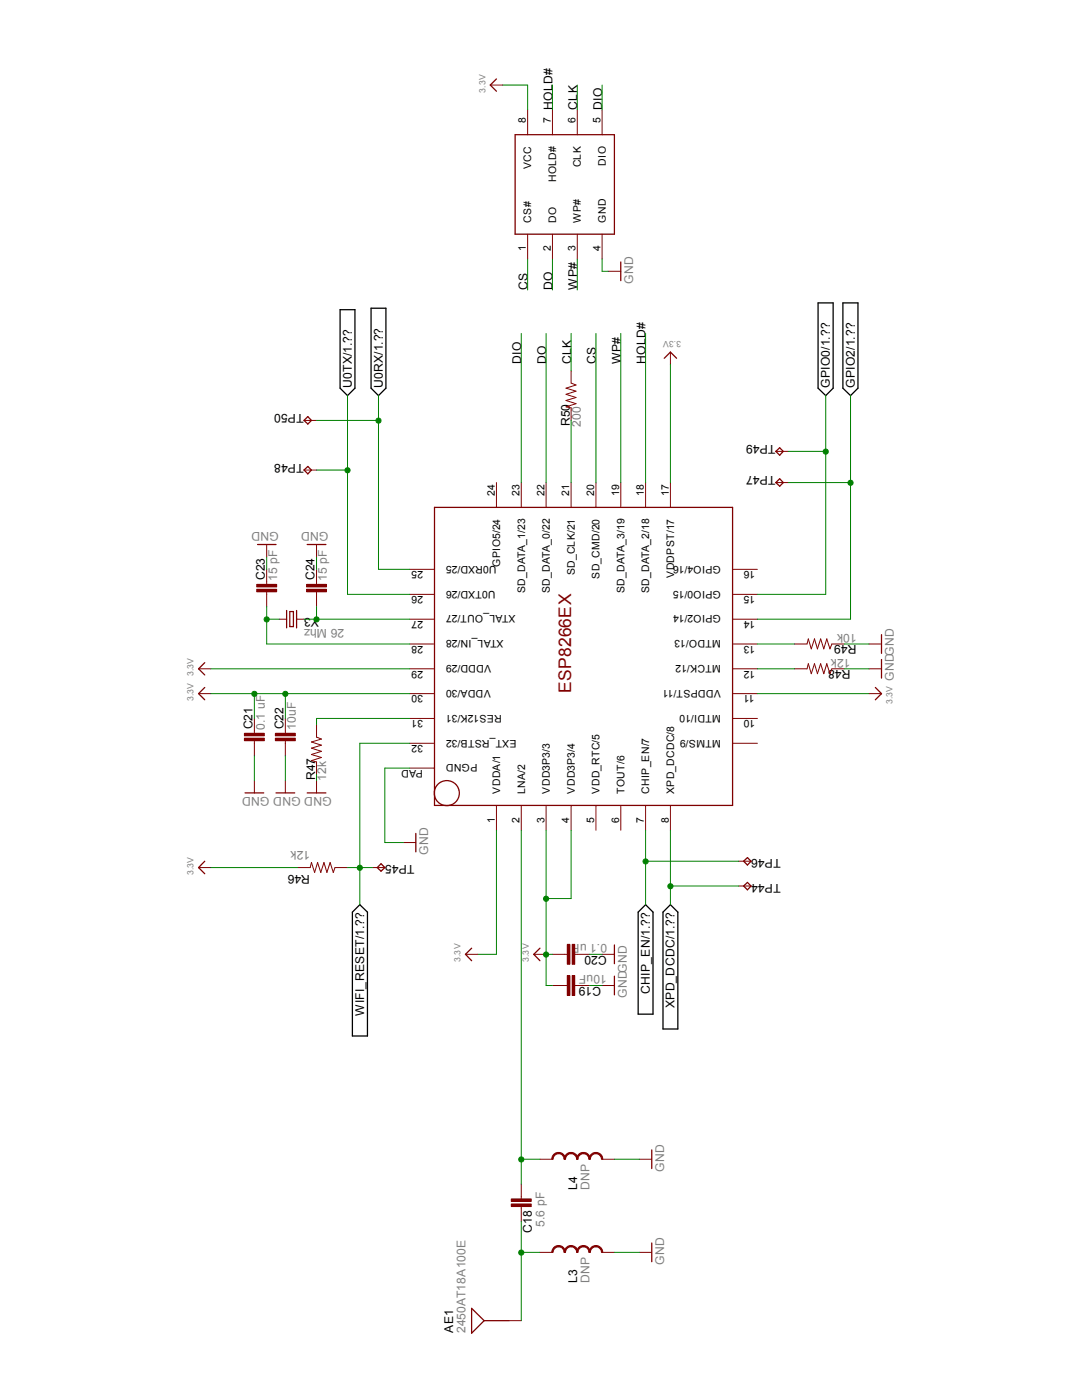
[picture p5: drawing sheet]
<svg xmlns="http://www.w3.org/2000/svg" width="216mm" height="279mm" viewBox="0 0 216 279" stroke-linecap="round" stroke-linejoin="round" font-family="sans-serif">
<path d="M67.9 61.8h2.9v15.7l-1.5 1.5-1.4-1.5zM74 61.5h3v16l-1.5 1.5-1.5-1.5zM163.2 60.5h3v17l-1.4 1.5-1.6-1.5zM168.2 60.5h3v17l-1.5 1.5-1.5-1.5zM71.8 180.6l1.5 1.4v24.8h-3v-24.8zM128.8 180.6l1.5 1.4v20.4h-3v-20.4zM133.8 180.6l1.5 1.4v23.4h-3v-23.4z" fill="none" stroke="#000" stroke-width=".25"/>
<path d="M94.1 261.1l2.5 2.5-2.5 2.5zM96.6 263.6h5" fill="none" stroke="#800000" stroke-width=".25"/>
<path d="M158.5 133.5h2.5l.3-1 .6 2 .6-2 .6 2 .6-2 .7 2 .6-2 .6 2 .4-1h2.4M63.2 144.6v2.5l.9 .4-2 .6 2 .6-2 .6 2 .6-2 .7 2 .6-2 .6 1.1 .3v2.4M101.6 263.6h2.4" fill="none" stroke="#800000" stroke-width=".2"/>
<path d="M102 239.3h4v.5h-4z" fill-rule="evenodd" fill="#800000"/>
<path d="M102 239.3h4v.5h-4z" fill="none" stroke="#800000" stroke-width=".2"/>
<path d="M102 240.3h4v.5h-4z" fill-rule="evenodd" fill="#800000"/>
<path d="M104 236.3v3M102 240.3h4v.5h-4zM104 240.8v3" fill="none" stroke="#800000" stroke-width=".2"/>
<path d="M51.2 116.6h4v.5h-4z" fill-rule="evenodd" fill="#800000"/>
<path d="M51.2 116.6h4v.5h-4z" fill="none" stroke="#800000" stroke-width=".2"/>
<path d="M51.2 117.6h4v.5h-4z" fill-rule="evenodd" fill="#800000"/>
<path d="M51.2 117.6h4v.5h-4zM53.2 113.6v3M53.2 118.1v3" fill="none" stroke="#800000" stroke-width=".2"/>
<path d="M61.2 116.6h4v.5h-4z" fill-rule="evenodd" fill="#800000"/>
<path d="M61.2 116.6h4v.5h-4z" fill="none" stroke="#800000" stroke-width=".2"/>
<path d="M61.2 117.6h4v.5h-4z" fill-rule="evenodd" fill="#800000"/>
<g fill="none" stroke="#800000" stroke-width=".2">
<path d="M105.3 21.9v5M110.2 21.9v5M115.2 21.9v5M120.1 21.9v5M105.3 46.7v5M110.2 46.7v5M115.2 46.7v5M120.1 46.7v5M121.4 54.1h2.5M53.2 108.7v2.5M61.2 117.6h4v.5h-4zM63.2 113.6v3"/>
<path d="M63.2 118.1v3M55.7 123.6h1.5M59.2 123.6h1.5M63.2 155.8v2.4"/>
</g>
<path d="M102.8 26.9h19.8v19.8h-19.8zM123.9 52.3v3.7M51.4 108.7h3.7M57.2 121.8v3.5M57.8 122h.7v3.1h-.7zM59.2 121.8v3.5M61.3 158.2h3.7" fill="none" stroke="#800000" stroke-width=".25"/>
<path d="M110.5 249l.8-.4h.2v.2a1.12 1.12 0 0 0-1.1 1.1h-.3v-.2z" fill-rule="evenodd" fill="#800000"/>
<path d="M110.5 249l.8-.4h.2v.2a1.12 1.12 0 0 0-1.1 1.1h-.3v-.2z" fill="none" stroke="#800000" stroke-width=".2"/>
<path d="M111.5 248.6a1.3 1.3 0 0 1 1.3 1.3h-.2a1.12 1.12 0 0 0-1.1-1.1z" fill-rule="evenodd" fill="#800000"/>
<path d="M111.5 248.6a1.3 1.3 0 0 1 1.3 1.3h-.2a1.12 1.12 0 0 0-1.1-1.1z" fill="none" stroke="#800000" stroke-width=".2"/>
<path d="M113 249l.7-.4h.3v.2a1.12 1.12 0 0 0-1.2 1.1h-.2v-.2z" fill-rule="evenodd" fill="#800000"/>
<path d="M113 249l.7-.4h.3v.2a1.12 1.12 0 0 0-1.2 1.1h-.2v-.2z" fill="none" stroke="#800000" stroke-width=".2"/>
<path d="M114 248.6a1.3 1.3 0 0 1 1.3 1.3h-.2a1.12 1.12 0 0 0-1.1-1.1z" fill-rule="evenodd" fill="#800000"/>
<path d="M114 248.6a1.3 1.3 0 0 1 1.3 1.3h-.2a1.12 1.12 0 0 0-1.1-1.1z" fill="none" stroke="#800000" stroke-width=".2"/>
<path d="M115.4 249l.8-.4h.2v.2a1.12 1.12 0 0 0-1.1 1.1h-.2v-.2z" fill-rule="evenodd" fill="#800000"/>
<path d="M115.4 249l.8-.4h.2v.2a1.12 1.12 0 0 0-1.1 1.1h-.2v-.2z" fill="none" stroke="#800000" stroke-width=".2"/>
<path d="M116.4 248.6a1.3 1.3 0 0 1 1.4 1.3h-.3a1.12 1.12 0 0 0-1.1-1.1z" fill-rule="evenodd" fill="#800000"/>
<path d="M116.4 248.6a1.3 1.3 0 0 1 1.4 1.3h-.3a1.12 1.12 0 0 0-1.1-1.1z" fill="none" stroke="#800000" stroke-width=".2"/>
<path d="M117.9 249l.8-.4h.2v.2a1.12 1.12 0 0 0-1.1 1.1h-.3v-.2z" fill-rule="evenodd" fill="#800000"/>
<path d="M117.9 249l.8-.4h.2v.2a1.12 1.12 0 0 0-1.1 1.1h-.3v-.2z" fill="none" stroke="#800000" stroke-width=".2"/>
<path d="M118.9 248.6a1.3 1.3 0 0 1 1.4 1.3h-.3a1.12 1.12 0 0 0-1.1-1.1z" fill-rule="evenodd" fill="#800000"/>
<path d="M107.7 249.9h2.5M118.9 248.6a1.3 1.3 0 0 1 1.4 1.3h-.3a1.12 1.12 0 0 0-1.1-1.1zM120.1 249.9h2.5" fill="none" stroke="#800000" stroke-width=".2"/>
<path d="M110.5 230.4l.8-.4h.2v.3a1.12 1.12 0 0 0-1.1 1.1h-.3v-.3z" fill-rule="evenodd" fill="#800000"/>
<path d="M110.5 230.4l.8-.4h.2v.3a1.12 1.12 0 0 0-1.1 1.1h-.3v-.3z" fill="none" stroke="#800000" stroke-width=".2"/>
<path d="M111.5 230a1.3 1.3 0 0 1 1.3 1.4h-.2a1.12 1.12 0 0 0-1.1-1.1z" fill-rule="evenodd" fill="#800000"/>
<path d="M111.5 230a1.3 1.3 0 0 1 1.3 1.4h-.2a1.12 1.12 0 0 0-1.1-1.1z" fill="none" stroke="#800000" stroke-width=".2"/>
<path d="M113 230.4l.7-.4h.3v.3a1.12 1.12 0 0 0-1.2 1.1h-.2v-.3z" fill-rule="evenodd" fill="#800000"/>
<path d="M113 230.4l.7-.4h.3v.3a1.12 1.12 0 0 0-1.2 1.1h-.2v-.3z" fill="none" stroke="#800000" stroke-width=".2"/>
<path d="M114 230a1.3 1.3 0 0 1 1.3 1.4h-.2a1.12 1.12 0 0 0-1.1-1.1z" fill-rule="evenodd" fill="#800000"/>
<path d="M114 230a1.3 1.3 0 0 1 1.3 1.4h-.2a1.12 1.12 0 0 0-1.1-1.1z" fill="none" stroke="#800000" stroke-width=".2"/>
<path d="M115.4 230.4l.8-.4h.2v.3a1.12 1.12 0 0 0-1.1 1.1h-.2v-.3z" fill-rule="evenodd" fill="#800000"/>
<path d="M115.4 230.4l.8-.4h.2v.3a1.12 1.12 0 0 0-1.1 1.1h-.2v-.3z" fill="none" stroke="#800000" stroke-width=".2"/>
<path d="M116.4 230a1.3 1.3 0 0 1 1.4 1.4h-.3a1.12 1.12 0 0 0-1.1-1.1z" fill-rule="evenodd" fill="#800000"/>
<path d="M116.4 230a1.3 1.3 0 0 1 1.4 1.4h-.3a1.12 1.12 0 0 0-1.1-1.1z" fill="none" stroke="#800000" stroke-width=".2"/>
<path d="M117.9 230.4l.8-.4h.2v.3a1.12 1.12 0 0 0-1.1 1.1h-.3v-.3z" fill-rule="evenodd" fill="#800000"/>
<path d="M117.9 230.4l.8-.4h.2v.3a1.12 1.12 0 0 0-1.1 1.1h-.3v-.3z" fill="none" stroke="#800000" stroke-width=".2"/>
<path d="M118.9 230a1.3 1.3 0 0 1 1.4 1.4h-.3a1.12 1.12 0 0 0-1.1-1.1z" fill-rule="evenodd" fill="#800000"/>
<g fill="none" stroke="#800000" stroke-width=".2">
<path d="M114 74v2.5l.9 .3-2 .7 2 .6-2 .6 2 .6-2 .6 2 .7-2 .6 1.1 .2v2.5M99.1 96.3v5M104 96.3v5M109 96.3v5M114 96.3v5M118.9 96.3v5M123.9 96.3v5M128.8 96.3v5M133.8 96.3v5M81.7 118.6h5M81.7 113.6h5M146.2 118.6h4.9"/>
<path d="M146.2 113.6h4.9M81.7 133.5h5M81.7 123.6h5M81.7 128.5h5M81.7 138.4h5M146.2 133.5h4.9M146.2 123.6h4.9M146.2 128.5h4.9M146.2 138.4h4.9M173.4 133.5h2.5M81.7 148.3h5M81.7 153.3h5"/>
<path d="M81.7 143.4h5M146.2 148.3h4.9M146.2 143.4h4.9M99.1 160.7v5M104 160.7v5M109 160.7v5M114 160.7v5M118.9 160.7v5M123.9 160.7v5M128.8 160.7v5M133.8 160.7v5M107.7 231.4h2.5"/>
<path d="M118.9 230a1.3 1.3 0 0 1 1.4 1.4h-.3a1.12 1.12 0 0 0-1.1-1.1zM120.1 231.4h2.5M127.6 231.4h2.4M127.6 249.9h2.4"/>
</g>
<g fill="none" stroke="#800000" stroke-width=".25">
<path d="M86.7 101.3h59.5v59.4h-59.5zM175.9 131.6v3.7M130 229.5v3.7M130 248.1v3.7"/>
<circle cx="89.1" cy="158.3" r="2.5"/>
</g>
<path d="M113.2 188.5h.5v3.9h-.5z" fill-rule="evenodd" fill="#800000"/>
<path d="M113.2 188.5h.5v3.9h-.5z" fill="none" stroke="#800000" stroke-width=".2"/>
<path d="M114.2 188.5h.5v3.9h-.5z" fill-rule="evenodd" fill="#800000"/>
<path d="M110.2 190.5h3M114.2 188.5h.5v3.9h-.5zM114.7 190.5h2.9" fill="none" stroke="#800000" stroke-width=".2"/>
<path d="M48.8 147.3h3.9v.5h-3.9z" fill-rule="evenodd" fill="#800000"/>
<path d="M48.8 147.3h3.9v.5h-3.9z" fill="none" stroke="#800000" stroke-width=".2"/>
<path d="M48.8 146.3h3.9v.6h-3.9z" fill-rule="evenodd" fill="#800000"/>
<g fill="none" stroke="#800000" stroke-width=".2">
<path d="M97.8 17h2.5M133.8 70.3v2.4M60.7 83.9h2.5M60.7 93.8h2.5M154.8 96.3h2.5M154.8 90.1h2.5M63.2 108.7v2.5M39.6 138.4h2.5M39.6 133.5h2.5M158.5 128.5h2.5l.3-1 .6 2 .6-2 .6 2 .6-2 .7 2 .6-2 .6 2 .4-1h2.4M173.4 128.5h2.5M173.4 138.4h2.5"/>
<path d="M48.8 146.3h3.9v.6h-3.9zM50.8 143.4v2.9M50.8 147.8v3M50.8 155.8v2.4M39.6 173.1h2.5M59.4 173.1h2.5l.2-1 .7 2 .6-2 .6 2 .6-2 .6 2 .7-2 .6 2 .3-1h2.5M74.3 173.1h2.5M80.5 168.1h2.5M147.4 176.8h2.5M147.4 171.9h2.5M92.9 190.5h2.5M106.5 190.5h2.5"/>
<path d="M120.1 190.5h2.5"/>
</g>
<g fill="none" stroke="#800000" stroke-width=".25">
<path d="M99.1 15.7l-1.3 1.3 1.3 1.2M132.5 71.5l1.3-1.2 1.2 1.2M60.7 93.8l.7-.7 .7 .7-.7 .8zM61.4 83.1l.7 .8-.7 .7-.7-.7zM154.8 90.1l.8-.7 .7 .7-.7 .7zM155.6 95.5l.7 .8-.7 .7-.8-.7zM61.3 108.7h3.7M40.9 137.2l-1.3 1.2 1.3 1.3M40.9 132.2l-1.3 1.3 1.3 1.2M174.7 137.2l1.2 1.2-1.2 1.3M175.9 126.7v3.7M48.9 158.2h3.7"/>
<path d="M40.9 171.9l-1.3 1.2 1.3 1.3M75.3 173.1l.7-.7 .8 .7-.8 .8zM83 166.3v3.7M148.4 176.8l.7-.7 .8 .7-.8 .8zM148.4 171.9l.7-.7 .8 .7-.8 .7zM94.1 189.2l-1.2 1.3 1.2 1.2M107.7 189.2l-1.2 1.3 1.2 1.2M122.6 188.6v3.7"/>
</g>
<path d="M54.9 147.3h4v.5h-4z" fill-rule="evenodd" fill="#800000"/>
<path d="M54.9 147.3h4v.5h-4z" fill="none" stroke="#800000" stroke-width=".2"/>
<path d="M54.9 146.3h4v.6h-4z" fill-rule="evenodd" fill="#800000"/>
<path d="M54.9 146.3h4v.6h-4zM56.9 143.4v2.9M56.9 147.8v3M56.9 155.8v2.4" fill="none" stroke="#800000" stroke-width=".2"/>
<path d="M55.1 158.2h3.7" fill="none" stroke="#800000" stroke-width=".25"/>
<path d="M114.2 194.7h.5v4h-.5z" fill-rule="evenodd" fill="#800000"/>
<path d="M114.2 194.7h.5v4h-.5z" fill="none" stroke="#800000" stroke-width=".2"/>
<path d="M113.2 194.7h.5v4h-.5z" fill-rule="evenodd" fill="#800000"/>
<path d="M110.2 196.7h3M113.2 194.7h.5v4h-.5zM114.7 196.7h2.9M120.1 196.7h2.5" fill="none" stroke="#800000" stroke-width=".2"/>
<path d="M122.6 194.8v3.7" fill="none" stroke="#800000" stroke-width=".25"/>
<path d="M110.2 17v4.9M105.3 51.7v6.2M118.9 66.5v29.8M128.8 66.5v29.8M114 83.9v12.4M104 165.7v65.7" fill="none" stroke="#008000" stroke-width=".2"/>
<circle cx="104" cy="231.4" r=".51" fill="#008000"/>
<g fill="none" stroke="#008000" stroke-width=".2">
<path d="M69.3 79v39.6h12.4M63.2 93.8h6.1M107.7 231.4h-3.7v4.9"/>
<circle cx="104" cy="231.4" r=".51"/>
</g>
<circle cx="69.3" cy="93.9" r=".51" fill="#008000"/>
<g fill="none" stroke="#008000" stroke-width=".2">
<path d="M60.7 123.6h21M63.2 121.1v2.5"/>
<circle cx="69.3" cy="93.9" r=".51"/>
</g>
<circle cx="63.2" cy="123.6" r=".51" fill="#008000"/>
<g fill="none" stroke="#008000" stroke-width=".2">
<path d="M53.2 121.1v7.4h28.5M53.2 123.6h2.5"/>
<circle cx="63.2" cy="123.6" r=".51"/>
</g>
<circle cx="53.2" cy="123.6" r=".51" fill="#008000"/>
<g fill="none" stroke="#008000" stroke-width=".2">
<path d="M104 243.8v6.1"/>
<circle cx="53.2" cy="123.6" r=".51"/>
</g>
<circle cx="104" cy="250" r=".51" fill="#008000"/>
<g fill="none" stroke="#008000" stroke-width=".2">
<path d="M169.7 79v44.6h-18.6M157.3 96.3h12.4M107.7 249.9h-3.7v13.7"/>
<circle cx="104" cy="250" r=".51"/>
</g>
<circle cx="169.7" cy="96.4" r=".51" fill="#008000"/>
<g fill="none" stroke="#008000" stroke-width=".2">
<path d="M120.1 51.7v2.4h1.3M53.2 111.2v2.4M63.2 111.2v2.4M151.1 133.5h7.4M168.4 133.5h5M168.4 128.5h5M50.8 150.8v5M56.9 150.8v5M63.2 154.5v1.3M81.7 153.3h-4.9v14.8h3.7M128.8 165.7v14.9M128.8 171.9h18.6"/>
<path d="M117.6 190.5h2.5M117.6 196.7h2.5M122.6 231.4h5M122.6 249.9h5"/>
<circle cx="169.7" cy="96.4" r=".51"/>
</g>
<circle cx="128.8" cy="171.9" r=".51" fill="#008000"/>
<g fill="none" stroke="#008000" stroke-width=".2">
<path d="M81.7 148.3h-9.9v24.8h-2.5"/>
<circle cx="128.8" cy="171.9" r=".51"/>
</g>
<circle cx="71.8" cy="173.2" r=".51" fill="#008000"/>
<g fill="none" stroke="#008000" stroke-width=".2">
<path d="M164.8 79v39.6h-13.7M157.3 90.1h7.5M74.3 173.1h-2.5v7.5"/>
<circle cx="71.8" cy="173.2" r=".51"/>
</g>
<circle cx="164.8" cy="90.1" r=".51" fill="#008000"/>
<g fill="none" stroke="#008000" stroke-width=".2">
<path d="M115.2 17v4.9M75.5 79v34.6h6.2M114 66.5v7.5M63.2 83.9h12.3M151.1 128.5h7.4"/>
<circle cx="164.8" cy="90.1" r=".51"/>
</g>
<circle cx="75.5" cy="83.9" r=".51" fill="#008000"/>
<g fill="none" stroke="#008000" stroke-width=".2">
<path d="M133.8 165.7v14.9M133.8 176.8h13.6"/>
<circle cx="75.5" cy="83.9" r=".51"/>
</g>
<circle cx="133.8" cy="176.9" r=".51" fill="#008000"/>
<g fill="none" stroke="#008000" stroke-width=".2">
<path d="M120.1 17v4.9M110.2 51.7v6.2M115.2 51.7v6.2M104 66.5v29.8M109 66.5v29.8M123.9 66.5v29.8M42.1 138.4h39.6M56.9 138.4v5M81.7 143.4h-18.5v1.2M42.1 173.1h17.3"/>
<circle cx="133.8" cy="176.9" r=".51"/>
</g>
<circle cx="56.9" cy="138.5" r=".51" fill="#008000"/>
<g fill="none" stroke="#008000" stroke-width=".2">
<path d="M50.8 138.4v5"/>
<circle cx="56.9" cy="138.5" r=".51"/>
</g>
<circle cx="50.8" cy="138.5" r=".51" fill="#008000"/>
<g fill="none" stroke="#008000" stroke-width=".2">
<path d="M100.3 17h5v4.9M133.8 72.7v23.6M42.1 133.5h39.6M151.1 138.4h22.3M109 190.5h1.2"/>
<circle cx="50.8" cy="138.5" r=".51"/>
</g>
<circle cx="109" cy="190.5" r=".51" fill="#008000"/>
<g fill="none" stroke="#008000" stroke-width=".2">
<path d="M109 165.7v24.8M114 165.7v13.6h-5"/>
<circle cx="109" cy="190.5" r=".51"/>
</g>
<circle cx="109" cy="179.4" r=".51" fill="#008000"/>
<g fill="none" stroke="#008000" stroke-width=".2">
<path d="M99.1 165.7v24.8h-3.7M109 190.5v6.2h1.2"/>
<circle cx="109" cy="179.4" r=".51"/>
</g>
<text font-size="3.5" fill="#800000" x="114" y="138.4" transform="rotate(-90 114 138.4)">ESP8266EX</text>
<g font-size="2.4">
<text x="110.2" y="21.9" transform="rotate(-90 110.2 21.9)">HOLD#</text>
<text x="115.2" y="21.9" transform="rotate(-90 115.2 21.9)">CLK</text>
<text x="120.1" y="21.9" transform="rotate(-90 120.1 21.9)">DIO</text>
<text x="105.3" y="57.8" transform="rotate(-90 105.3 57.8)">CS</text>
<text x="110.2" y="57.8" transform="rotate(-90 110.2 57.8)">DO</text>
<text x="115.2" y="57.8" transform="rotate(-90 115.2 57.8)">WP#</text>
<text x="70.2" y="77.4" transform="rotate(-90 70.2 77.4)">U0TX/1.??</text>
<text x="76.4" y="77.4" transform="rotate(-90 76.4 77.4)">U0RX/1.??</text>
<text x="104" y="72.7" transform="rotate(-90 104 72.7)">DIO</text>
<text x="109" y="72.7" transform="rotate(-90 109 72.7)">DO</text>
<text x="114" y="72.7" transform="rotate(-90 114 72.7)">CLK</text>
<text x="118.9" y="72.7" transform="rotate(-90 118.9 72.7)">CS</text>
<text x="123.9" y="72.7" transform="rotate(-90 123.9 72.7)">WP#</text>
<text x="128.8" y="72.7" transform="rotate(-90 128.8 72.7)">HOLD#</text>
<text x="165.6" y="77.4" transform="rotate(-90 165.6 77.4)">GPIO0/1.??</text>
<text x="170.6" y="77.4" transform="rotate(-90 170.6 77.4)">GPIO2/1.??</text>
<text x="60.6" y="82.7" transform="rotate(-180 60.6 82.7)">TP50</text>
<text x="113.7" y="85.1" transform="rotate(-90 113.7 85.1)">R50</text>
<text x="154.8" y="88.9" transform="rotate(-180 154.8 88.9)">TP49</text>
<text x="60.6" y="92.6" transform="rotate(-180 60.6 92.6)">TP48</text>
<text x="154.8" y="95" transform="rotate(-180 154.8 95)">TP47</text>
<text x="52.9" y="115.8" transform="rotate(-90 52.9 115.8)">C23</text>
<text x="62.8" y="115.8" transform="rotate(-90 62.8 115.8)">C24</text>
<text x="63.6" y="123.3" transform="rotate(-180 63.6 123.3)">Y3</text>
<text x="170.9" y="128.7" transform="rotate(-180 170.9 128.7)">R49</text>
<text x="169.7" y="133.7" transform="rotate(-180 169.7 133.7)">R48</text>
<text x="50.4" y="145.6" transform="rotate(-90 50.4 145.6)">C21</text>
<text x="56.6" y="145.6" transform="rotate(-90 56.6 145.6)">C22</text>
<text x="62.9" y="155.7" transform="rotate(-90 62.9 155.7)">R47</text>
<text x="82.7" y="172.6" transform="rotate(-180 82.7 172.6)">TP45</text>
<text x="155.8" y="171.4" transform="rotate(-180 155.8 171.4)">TP46</text>
<text x="61.9" y="174.6" transform="rotate(-180 61.9 174.6)">R46</text>
<text x="155.8" y="176.4" transform="rotate(-180 155.8 176.4)">TP44</text>
<text x="121.1" y="190.8" transform="rotate(-180 121.1 190.8)">C20</text>
<text x="119.9" y="197" transform="rotate(-180 119.9 197)">C19</text>
<text x="72.7" y="202.7" transform="rotate(-90 72.7 202.7)">WIFI_RESET/1.??</text>
<text x="129.7" y="198.3" transform="rotate(-90 129.7 198.3)">CHIP_EN/1.??</text>
<text x="134.6" y="201.2" transform="rotate(-90 134.6 201.2)">XPD_DCDC/1.??</text>
<text x="115.2" y="237.5" transform="rotate(-90 115.2 237.5)">L4</text>
<text x="106.1" y="246" transform="rotate(-90 106.1 246)">C18</text>
<text x="115.2" y="256.1" transform="rotate(-90 115.2 256.1)">L3</text>
<text x="90.4" y="266" transform="rotate(-90 90.4 266)">AE1</text>
</g>
<g font-size="2.4" fill="#808080">
<text x="126.3" y="56.6" transform="rotate(-90 126.3 56.6)">GND</text>
<text x="115.9" y="85.1" transform="rotate(-90 115.9 85.1)">200</text>
<text x="55.7" y="106.2" transform="rotate(-180 55.7 106.2)">GND</text>
<text x="65.6" y="106.2" transform="rotate(-180 65.6 106.2)">GND</text>
<text x="55.3" y="115.9" transform="rotate(-90 55.3 115.9)">15 pF</text>
<text x="65.2" y="115.9" transform="rotate(-90 65.2 115.9)">15 pF</text>
<text x="68.7" y="125.5" transform="rotate(-180 68.7 125.5)">26 Mhz</text>
<text x="169.7" y="131.5" transform="rotate(-180 169.7 131.5)">12k</text>
<text x="170.9" y="126.5" transform="rotate(-180 170.9 126.5)">10k</text>
<text x="178.3" y="135.9" transform="rotate(-90 178.3 135.9)">GNDGND</text>
<text x="52.9" y="145.6" transform="rotate(-90 52.9 145.6)">0.1 uF</text>
<text x="59.1" y="145.6" transform="rotate(-90 59.1 145.6)">10uF</text>
<text x="65.1" y="155.8" transform="rotate(-90 65.1 155.8)">12k</text>
<text x="66.2" y="159" transform="rotate(-180 66.2 159)">GND GND GND</text>
<text x="61.9" y="169.9" transform="rotate(-180 61.9 169.9)">12k</text>
<text x="85.4" y="170.6" transform="rotate(-90 85.4 170.6)">GND</text>
<text x="121.1" y="188.4" transform="rotate(-180 121.1 188.4)">0.1 uF</text>
<text x="121.1" y="194.6" transform="rotate(-180 121.1 194.6)">10uF</text>
<text x="125.1" y="199.1" transform="rotate(-90 125.1 199.1)">GNDGND</text>
<text x="132.5" y="233.8" transform="rotate(-90 132.5 233.8)">GND</text>
<text x="117.6" y="237.5" transform="rotate(-90 117.6 237.5)">DNP</text>
<text x="108.6" y="244.8" transform="rotate(-90 108.6 244.8)">5.6 pF</text>
<text x="117.6" y="256.1" transform="rotate(-90 117.6 256.1)">DNP</text>
<text x="132.5" y="252.4" transform="rotate(-90 132.5 252.4)">GND</text>
<text x="92.9" y="266.1" transform="rotate(-90 92.9 266.1)">2450AT18A100E</text>
</g>
<g font-size="2.1">
<text x="104.9" y="24.6" transform="rotate(-90 104.9 24.6)">8</text>
<text x="109.9" y="24.6" transform="rotate(-90 109.9 24.6)">7</text>
<text x="114.9" y="24.6" transform="rotate(-90 114.9 24.6)">6</text>
<text x="119.8" y="24.6" transform="rotate(-90 119.8 24.6)">5</text>
<text x="106" y="33.7" transform="rotate(-90 106 33.7)">VCC</text>
<text x="115.9" y="33.4" transform="rotate(-90 115.9 33.4)">CLK</text>
<text x="120.9" y="33.1" transform="rotate(-90 120.9 33.1)">DIO</text>
<text x="111" y="36.3" transform="rotate(-90 111 36.3)">HOLD#</text>
<text x="106" y="44.4" transform="rotate(-90 106 44.4)">CS#</text>
<text x="111" y="44.4" transform="rotate(-90 111 44.4)">DO</text>
<text x="115.9" y="44.4" transform="rotate(-90 115.9 44.4)">WP#</text>
<text x="120.9" y="44.4" transform="rotate(-90 120.9 44.4)">GND</text>
<text x="104.9" y="50.2" transform="rotate(-90 104.9 50.2)">1</text>
<text x="109.9" y="50.2" transform="rotate(-90 109.9 50.2)">2</text>
<text x="114.9" y="50.2" transform="rotate(-90 114.9 50.2)">3</text>
<text x="119.8" y="50.2" transform="rotate(-90 119.8 50.2)">4</text>
<text x="98.7" y="99" transform="rotate(-90 98.7 99)">24</text>
<text x="103.7" y="99" transform="rotate(-90 103.7 99)">23</text>
<text x="108.6" y="99" transform="rotate(-90 108.6 99)">22</text>
<text x="113.6" y="99" transform="rotate(-90 113.6 99)">21</text>
<text x="118.5" y="99" transform="rotate(-90 118.5 99)">20</text>
<text x="123.5" y="99" transform="rotate(-90 123.5 99)">19</text>
<text x="128.5" y="99" transform="rotate(-90 128.5 99)">18</text>
<text x="133.4" y="99" transform="rotate(-90 133.4 99)">17</text>
<text x="99.1" y="112.9" transform="rotate(-180 99.1 112.9)">U0RXD/25</text>
<text x="99.8" y="113.1" transform="rotate(-90 99.8 113.1)">GPIO5/24</text>
<text x="143.8" y="112.9" transform="rotate(-180 143.8 112.9)">GPIO4/16</text>
<text x="84.4" y="114" transform="rotate(-180 84.4 114)">25</text>
<text x="84.4" y="119" transform="rotate(-180 84.4 119)">26</text>
<text x="98.8" y="117.9" transform="rotate(-180 98.8 117.9)">U0TXD/26</text>
<text x="104.8" y="118.4" transform="rotate(-90 104.8 118.4)">SD_DATA_1/23</text>
<text x="109.7" y="118.4" transform="rotate(-90 109.7 118.4)">SD_DATA_0/22</text>
<text x="114.7" y="114.9" transform="rotate(-90 114.7 114.9)">SD_CLK/21</text>
<text x="119.6" y="115.5" transform="rotate(-90 119.6 115.5)">SD_CMD/20</text>
<text x="124.6" y="118.4" transform="rotate(-90 124.6 118.4)">SD_DATA_3/19</text>
<text x="129.5" y="118.4" transform="rotate(-90 129.5 118.4)">SD_DATA_2/18</text>
<text x="134.5" y="115.3" transform="rotate(-90 134.5 115.3)">VDDPST/17</text>
<text x="143.8" y="117.9" transform="rotate(-180 143.8 117.9)">GPIO0/15</text>
<text x="150.7" y="119" transform="rotate(-180 150.7 119)">15</text>
<text x="150.7" y="114" transform="rotate(-180 150.7 114)">16</text>
<text x="84.4" y="123.9" transform="rotate(-180 84.4 123.9)">27</text>
<text x="102.9" y="122.8" transform="rotate(-180 102.9 122.8)">XTAL_OUT/27</text>
<text x="143.8" y="122.8" transform="rotate(-180 143.8 122.8)">GPIO2/14</text>
<text x="150.7" y="123.9" transform="rotate(-180 150.7 123.9)">14</text>
<text x="84.4" y="128.9" transform="rotate(-180 84.4 128.9)">28</text>
<text x="100.5" y="127.8" transform="rotate(-180 100.5 127.8)">XTAL_IN/28</text>
<text x="143.8" y="127.8" transform="rotate(-180 143.8 127.8)">MTDO/13</text>
<text x="150.7" y="128.9" transform="rotate(-180 150.7 128.9)">13</text>
<text x="84.4" y="133.8" transform="rotate(-180 84.4 133.8)">29</text>
<text x="97.9" y="137.7" transform="rotate(-180 97.9 137.7)">VDDA/30</text>
<text x="98" y="132.7" transform="rotate(-180 98 132.7)">VDDD/29</text>
<text x="143.8" y="132.7" transform="rotate(-180 143.8 132.7)">MTCK/12</text>
<text x="143.8" y="137.7" transform="rotate(-180 143.8 137.7)">VDDPST/11</text>
<text x="150.7" y="133.8" transform="rotate(-180 150.7 133.8)">12</text>
<text x="84.4" y="143.7" transform="rotate(-180 84.4 143.7)">31</text>
<text x="84.4" y="138.8" transform="rotate(-180 84.4 138.8)">30</text>
<text x="100.1" y="142.7" transform="rotate(-180 100.1 142.7)">RES12K/31</text>
<text x="143.8" y="142.6" transform="rotate(-180 143.8 142.6)">MTDI/10</text>
<text x="150.5" y="138.8" transform="rotate(-180 150.5 138.8)">11</text>
<text x="150.7" y="143.7" transform="rotate(-180 150.7 143.7)">10</text>
<text x="84.4" y="148.7" transform="rotate(-180 84.4 148.7)">32</text>
<text x="103.1" y="147.6" transform="rotate(-180 103.1 147.6)">EXT_RSTB/32</text>
<text x="143.8" y="147.6" transform="rotate(-180 143.8 147.6)">MTMS/9</text>
<text x="84.4" y="153.6" transform="rotate(-180 84.4 153.6)">PAD</text>
<text x="95.2" y="152.6" transform="rotate(-180 95.2 152.6)">PGND</text>
<text x="99.8" y="158.4" transform="rotate(-90 99.8 158.4)">VDDA/1</text>
<text x="104.8" y="158.4" transform="rotate(-90 104.8 158.4)">LNA/2</text>
<text x="109.7" y="158.4" transform="rotate(-90 109.7 158.4)">VDD3P3/3</text>
<text x="114.7" y="158.4" transform="rotate(-90 114.7 158.4)">VDD3P3/4</text>
<text x="119.6" y="158.4" transform="rotate(-90 119.6 158.4)">VDD_RTC/5</text>
<text x="124.6" y="158.4" transform="rotate(-90 124.6 158.4)">TOUT/6</text>
<text x="129.5" y="158.4" transform="rotate(-90 129.5 158.4)">CHIP_EN/7</text>
<text x="134.5" y="158.4" transform="rotate(-90 134.5 158.4)">XPD_DCDC/8</text>
<text x="98.7" y="164.2" transform="rotate(-90 98.7 164.2)">1</text>
<text x="103.7" y="164.2" transform="rotate(-90 103.7 164.2)">2</text>
<text x="108.6" y="164.2" transform="rotate(-90 108.6 164.2)">3</text>
<text x="113.6" y="164.2" transform="rotate(-90 113.6 164.2)">4</text>
<text x="118.5" y="164.2" transform="rotate(-90 118.5 164.2)">5</text>
<text x="123.5" y="164.2" transform="rotate(-90 123.5 164.2)">6</text>
<text x="128.5" y="164.2" transform="rotate(-90 128.5 164.2)">7</text>
<text x="133.4" y="164.2" transform="rotate(-90 133.4 164.2)">8</text>
</g>
<g font-size="1.7" fill="#808080">
<text x="96.9" y="18.5" transform="rotate(-90 96.9 18.5)">3.3V</text>
<text x="135.9" y="68.1" transform="rotate(-180 135.9 68.1)">3.3V</text>
<text x="38.6" y="135" transform="rotate(-90 38.6 135)">3.3V</text>
<text x="38.6" y="139.9" transform="rotate(-90 38.6 139.9)">3.3V</text>
<text x="178.1" y="140.6" transform="rotate(-90 178.1 140.6)">3.3V</text>
<text x="38.6" y="174.6" transform="rotate(-90 38.6 174.6)">3.3V</text>
<text x="91.9" y="191.9" transform="rotate(-90 91.9 191.9)">3.3V</text>
<text x="105.5" y="191.9" transform="rotate(-90 105.5 191.9)">3.3V</text>
</g>
</svg>
